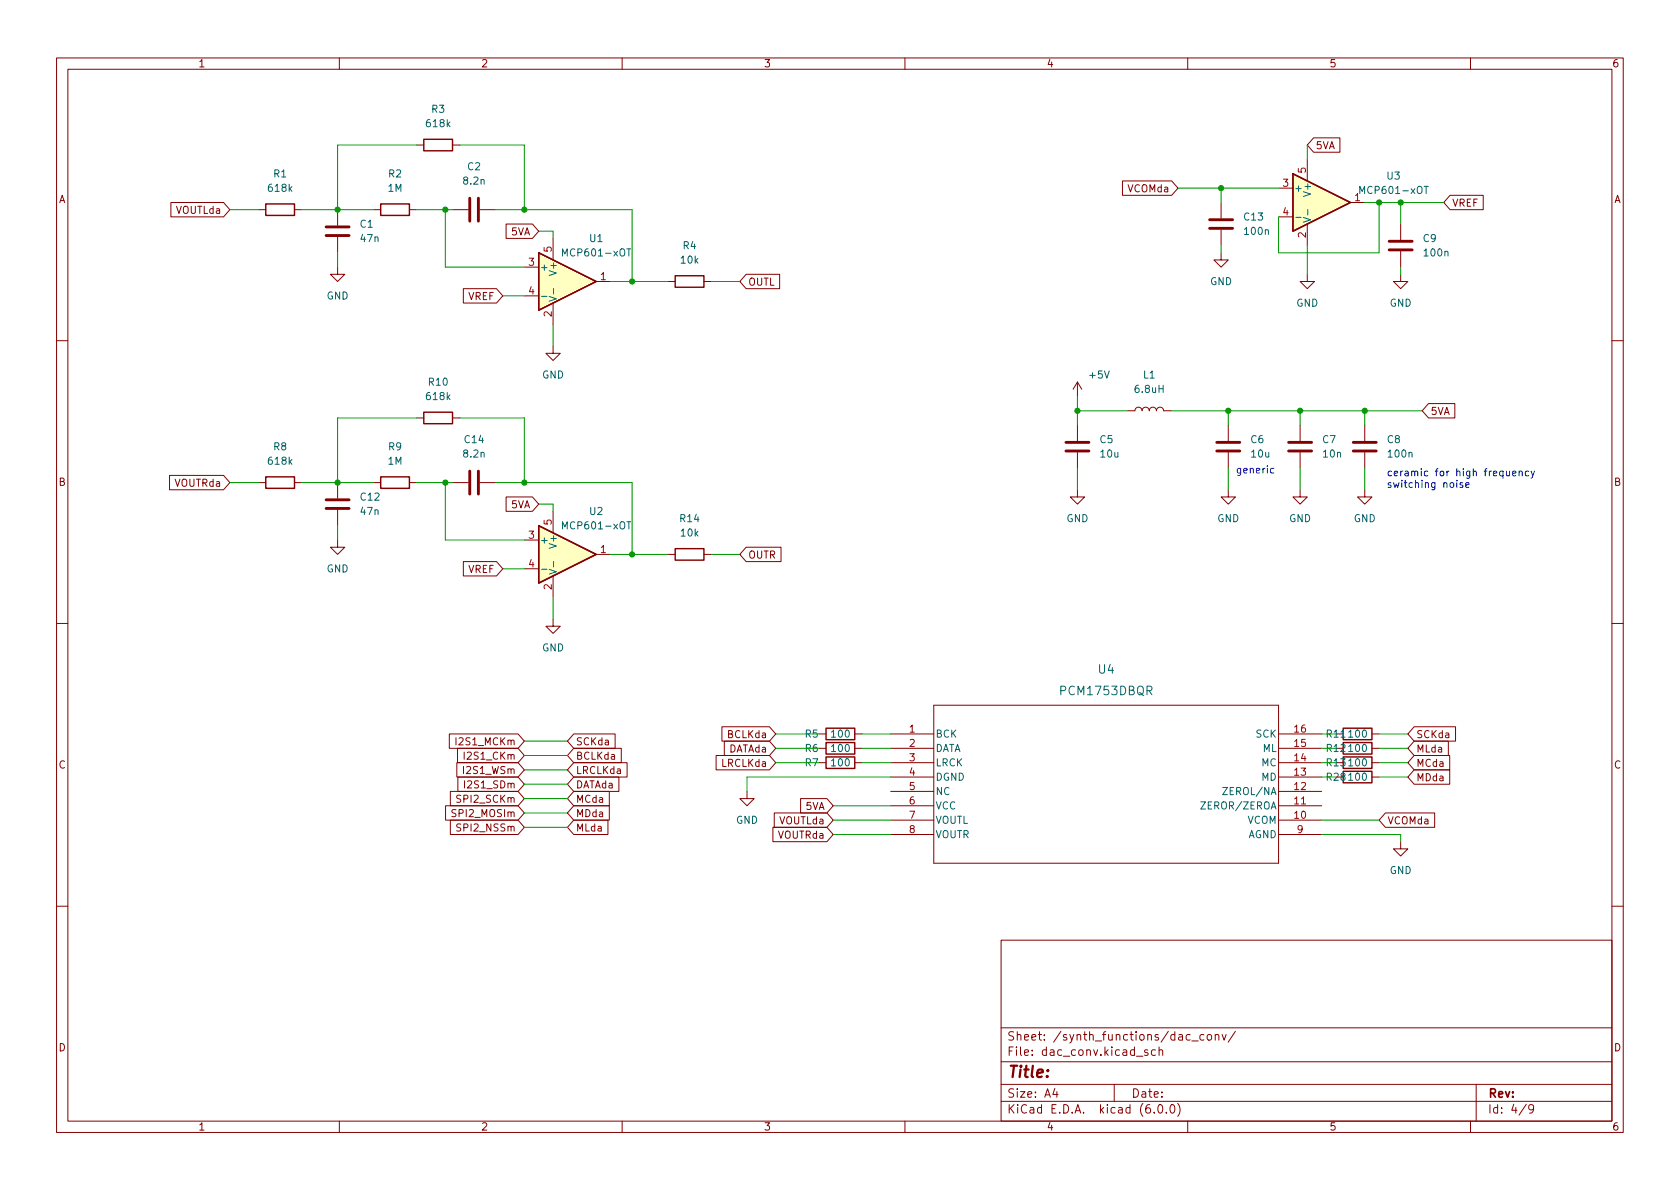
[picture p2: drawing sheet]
<svg xmlns="http://www.w3.org/2000/svg" width="297mm" height="210mm" viewBox="0 0 297 210" stroke-linecap="round" stroke-linejoin="round" font-family="sans-serif">
<g fill="none" stroke="#840000" stroke-width=".18">
<path d="M10 10.2h277v190.1h-277zM12 12.2h273v186.1h-273zM60 10.2v2M110 10.2v2M160 10.2v2M210 10.2v2M260 10.2v2M30.2 35.8h9.3l1.1 1.3-1.1 1.2h-9.3zM45.7 37.1h1.3M52.1 37.1h1.2M59.7 37.1v2.8M66 37.1h1.3"/>
<path d="M72.4 37.1h1.3M73.7 25.6h1.2M80 25.6h1.3M80 37.1h2.8M84.8 37.1h2.8M89.5 39.6h4.6l1.1 1.3-1.1 1.3h-4.6zM198.5 32h8.7l1.1 1.3-1.1 1.2h-8.7zM215.9 35.8v2.8M226.1 33.3h2.5M226.1 38.3h2.5M231.1 28.2v3.8M231.1 39.6v3.8"/>
<path d="M232.3 24.4h4.6v2.5h-4.6l-1.2-1.3zM238.8 35.8h2.5M247.6 39.6v2.8M256.4 34.5h5.8v2.6h-5.8l-1.1-1.3zM59.7 47.2v1.3h1.3l-1.3 1.3-1.3-1.3h1.3M59.7 41.9v2.8M81.9 51h5.9l1.1 1.3-1.1 1.3h-5.9zM92.7 47.2h2.5M92.7 52.3h2.5M97.8 42.2v3.8M97.8 53.6v3.8M105.4 49.8h2.5"/>
<path d="M118.1 49.8h1.3M124.5 49.8h1.2M131.9 48.5h5.9v2.5h-5.9l-1.1-1.2zM215.9 44.7v1.3h1.3l-1.3 1.2-1.3-1.2h1.3M215.9 40.6v2.8M231.1 48.5v1.3h1.3l-1.3 1.2-1.2-1.2h1.2M247.6 48.5v1.3h1.3l-1.3 1.2-1.2-1.2h1.2M247.6 44.4v2.8M10 60.2h2M73.7 73.9h1.2M80 73.9h1.3M97.8 61.2v1.3h1.3l-1.3 1.2-1.3-1.2h1.3"/>
<path d="M190.5 67.6v2.5M190.5 75.2v2.8M190.5 67.6l-.8 1.2M190.5 67.6l.8 1.2M199.4 72.6h1.3a.64 .64 0 0 1 .6-.6 .64 .64 0 0 1 .6 .6 .64 .64 0 0 1 .7-.6 .64 .64 0 0 1 .6 .6 .64 .64 0 0 1 .6-.6 .64 .64 0 0 1 .7 .6 .64 .64 0 0 1 .6-.6 .64 .64 0 0 1 .6 .6h1.3M217.2 75.2v2.8M229.9 75.2v2.8M241.3 75.2v2.8M252.6 71.4h4.6v2.5h-4.6l-1.1-1.3zM285 60.2h2M30 84.1h9.5l1.1 1.2-1.1 1.3h-9.5zM45.7 85.3h1.3"/>
<path d="M52.1 85.3h1.2M59.7 95.5v1.3h1.3l-1.3 1.2-1.3-1.2h1.3M59.7 85.3v2.8M59.7 90.2v2.8M66 85.3h1.3M72.4 85.3h1.3M80 85.3h2.8M81.9 99.3h5.9l1.1 1.3-1.1 1.2h-5.9zM84.8 85.3h2.8M89.5 87.9h4.6l1.1 1.2-1.1 1.3h-4.6zM92.7 95.5h2.5M97.8 90.4v3.8"/>
<path d="M105.4 98h2.5M118.1 98h1.3M124.5 98h1.2M131.9 96.8h6.2v2.5h-6.2l-1.1-1.3zM190.5 86.6v1.3h1.3l-1.3 1.2-1.3-1.2h1.3M190.5 80v2.8M217.2 86.6v1.3h1.2l-1.2 1.2-1.3-1.2h1.3M217.2 80v2.8M229.9 86.6v1.3h1.2l-1.2 1.2-1.3-1.2h1.3M229.9 80v2.8M241.3 86.6v1.3h1.3l-1.3 1.2-1.3-1.2h1.3M241.3 80v2.8"/>
<path d="M10 110.2h2M92.7 100.6h2.5M97.8 109.5v1.2h1.3l-1.3 1.3-1.3-1.3h1.3M97.8 101.8v3.9M285 110.2h2M79.4 129.8h12.2l1.1 1.3-1.1 1.2h-12.2zM79.6 139.9h12l1.1 1.3-1.1 1.3h-12zM80.8 134.9h10.8l1.1 1.2-1.1 1.3h-10.8zM80.9 132.3h10.7l1.1 1.3-1.1 1.3h-10.7zM81 137.4h10.6l1.1 1.3-1.1 1.2h-10.6zM82.1 133v1.3M82.1 138.1v1.2"/>
<path d="M101.4 129.8h7.4v2.5h-7.4l-1.1-1.2zM101.4 132.3h8.4v2.6h-8.4l-1.1-1.3zM101.4 134.9h9.5v2.5h-9.5l-1.1-1.3zM101.4 139.9h6.3v2.6h-6.3l-1.1-1.3zM101.4 137.4h8v2.5h-8l-1.1-1.2zM126.6 133.6h9.4l1.2 1.3-1.2 1.2h-9.4zM127.6 128.5h8.4l1.2 1.3-1.2 1.3h-8.4zM128.1 131.1h7.9l1.2 1.2-1.2 1.3h-7.9zM132.1 139.9v1.3h1.2l-1.2 1.3-1.3-1.3h1.3M144.8 134.9h1.2M144.8 132.3h1.2M144.8 129.8h1.2"/>
<path d="M151.1 134.9h1.3M151.1 132.3h1.3M151.1 129.8h1.3M157.5 134.9h7.6M157.5 132.3h7.6M157.5 129.8h7.6M157.5 139.9h7.6M157.5 137.4h7.6M165.1 124.7h61v27.9h-61zM226.1 134.9h7.6M226.1 132.3h7.6M226.1 129.8h7.6"/>
<path d="M226.1 139.9h7.6M226.1 137.4h7.6M242.6 134.9h1.2M242.6 132.3h1.2M242.6 129.8h1.2M242.6 137.4h1.2M250 128.5h7.4v2.6h-7.4l-1.1-1.3zM250 131.1h6.1v2.5h-6.1l-1.1-1.3zM250 133.6h6.3v2.5h-6.3l-1.1-1.2zM250 136.1h6.3v2.6h-6.3l-1.1-1.3zM78.8 142.5h12.8l1.1 1.3-1.1 1.2h-12.8zM79.6 145h12l1.1 1.3-1.1 1.3h-12z"/>
<path d="M101.4 142.5h6.3v2.5h-6.3l-1.1-1.2zM101.4 145h6.1v2.6h-6.1l-1.1-1.3zM136.7 146.3h9.5l1.1 1.3-1.1 1.2h-9.5zM136.9 143.8h9.3l1.1 1.2-1.1 1.3h-9.3zM141.6 141.2h4.6l1.1 1.3-1.1 1.3h-4.6zM157.5 145h7.6M157.5 142.5h7.6M157.5 147.6h7.6M226.1 145h7.6M226.1 142.5h7.6M226.1 147.6h7.6M245 143.8h8.7v2.5h-8.7l-1.2-1.3z"/>
<path d="M247.6 148.8v1.3h1.3l-1.3 1.3-1.2-1.3h1.2M10 160.2h2M177 166.3h108v32h-108zM285 160.2h2M60 198.3v2M110 198.3v2M160 198.3v2M177 194.8h108M177 191.8h108M177 187.8h108M177 181.8h108M186.5 192.5l-.4 1h1"/>
<path d="M186.9 193v1M197 191.8v3M200.9 186.8h1.2M202.9 185.7l-.3-.1-.2 .2v.3l.5 .1v.4h-.5M204.1 196.7v.1M204.3 185.7l-.4-.1-.3 .3v.4l.1 .3h.6M204.9 195.4l.2-.1a.81 .81 0 0 1 .6 .7 .81 .81 0 0 1-.3 .8h-.2a.81 .81 0 0 1-.6-.6 .81 .81 0 0 1 .3-.8zM204.9 185.8l.2-.2 .4 .1 .1 .9M204.9 185.1v1.5M206.2 196.7v.1M207.1 195.4l.1-.1a.81 .81 0 0 1 .6 .7 .81 .81 0 0 1-.3 .8h-.1a.81 .81 0 0 1-.6-.6 .81 .81 0 0 1 .3-.8zM208.2 195.1a1.72 1.72 0 0 1 0 2.3"/>
<path d="M210 198.3v2M210.7 184.1h1.2M212.9 183l-.5-.1-.3 .3v.4l.2 .3h.6M213.5 183.1l.2-.2 .4 .2 .1 .5-.1 .3h-.4l-.2-.1zM214.9 183.1l.2-.2 .3 .1 .1 .9M214.9 182.9v1M216.1 182.9l.3 1 .4-1M218.4 182.4l-1.3 1.9M260 198.3v2M261 191.8v6.5M269.9 195.3l-1.3 1.9M271.2 196l-.3 .3h-.3l-.3-.3 .1-.6 .5-.1 .2 .2a.99 .99 0 0 1-.4 1.3h-.3"/>
</g>
<g fill="#ffffc2" stroke="#ffffc2" stroke-width=".18">
<path d="M95.2 93l10.2 5-10.2 5.1z"/>
<path d="M228.6 30.7l10.2 5.1-10.2 5.1z"/>
<path d="M95.2 44.7l10.2 5.1-10.2 5.1z"/>
</g>
<g fill="none" stroke="#840000" stroke-width=".25">
<path d="M47 36.1h5.1v2h-5.1zM67.3 36.1h5.1v2h-5.1zM74.9 24.6h5.1v2.1h-5.1zM228.6 30.7l10.2 5.1-10.2 5.1zM95.2 44.7l10.2 5.1-10.2 5.1zM119.4 48.8h5.1v2h-5.1zM74.9 72.9h5.1v2h-5.1zM47 84.3h5.1v2.1h-5.1zM67.3 84.3h5.1v2.1h-5.1zM95.2 93l10.2 5-10.2 5.1zM119.4 97h5.1v2.1h-5.1zM146 133.9h5.1v2h-5.1z"/>
<path d="M146 131.3h5.1v2h-5.1zM146 128.8h5.1v2h-5.1zM237.5 131.3h5.1v2h-5.1zM237.5 128.8h5.1v2h-5.1zM237.5 133.9h5.1v2h-5.1zM237.5 136.4h5.1v2h-5.1z"/>
</g>
<g fill="none" stroke="#006464" stroke-width=".18">
<path d="M229.1 38.4h1M230.4 38.4l1.3 .5-1.3 .4M231.2 37.1v.9M240.4 34.2v-1.2l.4 .9 .5-.9v1.2M251.8 33h.7M95.8 52.4h.9M97.1 52.4l1.3 .4-1.3 .5M97.9 51v1M99.5 45.3v-1.3l.4 .9 .4-.9v1.3M110.8 44h.7M97.9 99.3v1M99.5 93.5v-1.2l.4 .9 .4-.9v1.2"/>
<path d="M110.8 92.3h.7M95.8 100.7h.9M97.1 100.7l1.3 .4-1.3 .4M216.2 139.3h.8l-.8 1.2h.8M212.3 141.8h.9l-.9 1.3h.9"/>
</g>
<g fill="none" stroke="#840000" stroke-width=".51">
<path d="M83.1 35v4.1M84.6 35v4.1M213.9 38.9h4M57.7 41.7h4M57.7 40.1h4M213.9 40.4h4M245.6 44.2h4.1M245.6 42.7h4.1M188.5 79.8h4M188.5 78.2h4M215.1 79.8h4.1M215.1 78.2h4.1"/>
<path d="M227.8 79.8h4.1M227.8 78.2h4.1M239.3 79.8h4M239.3 78.2h4M57.7 89.9h4M57.7 88.4h4M83.1 83.3v4.1M84.6 83.3v4.1"/>
</g>
<path d="M225.2 82.9l-.3-.1-.3 .3 .1 .5h.5M258.6 85.4h-.3l-.2 .1 .1 .2 .4 .1v.3h-.5M259.2 85.8l.6-.1-.1-.3h-.4l-.1 .1v.6h.5M266.4 83.3v.8l.3 .1 .2-.2M266.9 83.3v.9M267.4 83.7l.6-.1v-.2l-.4-.1-.2 .2 .1 .6h.5M268.6 83.4l.2-.1 .3 .1v.8M268.6 83.3v.9M270.3 83.4l-.4-.1-.2 .2 .1 .6h.5M270.7 83.3l.3 .9M271.3 83.3l-.4 1.2-.2 .1" fill="none" stroke="#0000c2" stroke-width=".18"/>
<g fill="none" stroke="#009600" stroke-width=".18">
<path d="M40.6 37.1h5.1M53.3 37.1h12.7M73.7 25.6h-14v11.5M73.7 37.1h6.3M78.7 37.1v10.1h14M81.3 25.6h11.4v11.5M87.6 37.1h24.2v12.7M208.3 33.3h17.8M215.9 33.3v2.5M231.1 25.6v2.6M241.3 35.8h14M243.8 35.8v8.9h-17.7v-6.4"/>
<path d="M247.6 35.8v3.8M59.7 44.7v2.5M88.9 52.3h3.8M95.2 40.9h2.6v1.3M97.8 57.4v3.8M107.9 49.8h10.2M125.7 49.8h5.1M215.9 43.4v1.3M231.1 43.4v5.1M247.6 47.2v1.3M73.7 73.9h-14v11.4M81.3 73.9h11.4v11.4"/>
<path d="M190.5 72.6h8.9M190.5 70.1v5.1M207 72.6h44.5M217.2 72.6v2.6M229.9 72.6v2.6M241.3 72.6v2.6M40.6 85.3h5.1M53.3 85.3h12.7M59.7 93v2.5M73.7 85.3h6.3M78.7 85.3v10.2h14M87.6 85.3h24.2v12.7"/>
<path d="M95.2 89.1h2.6v1.3M107.9 98h10.2M125.7 98h5.1M190.5 82.8v3.8M217.2 82.8v3.8M229.9 82.8v3.8M241.3 82.8v3.8M88.9 100.6h3.8M97.8 105.7v3.8M92.7 138.7h7.6M92.7 131.1h7.6M92.7 133.6h7.6"/>
<path d="M92.7 136.1h7.6M137.2 134.9h7.6M137.2 129.8h7.6M137.2 132.3h7.6M152.4 134.9h5.1M152.4 129.8h5.1M152.4 132.3h5.1M157.5 137.4h-25.4v2.5M233.7 134.9h2.5M233.7 129.8h2.5M233.7 132.3h2.5M233.7 137.4h2.5"/>
<path d="M243.8 134.9h5.1M243.8 129.8h5.1M243.8 132.3h5.1M243.8 137.4h5.1M92.7 143.8h7.6M92.7 141.2h7.6M92.7 146.3h7.6M147.3 145h10.2M147.3 142.5h10.2M147.3 147.6h10.2M233.7 147.6h13.9v1.2M233.7 145h10.1"/>
</g>
<g fill="#009600" stroke="#009600" stroke-width=".18">
<circle cx="78.7" cy="85.3" r=".46"/>
<circle cx="59.7" cy="85.3" r=".46"/>
<circle cx="92.7" cy="85.3" r=".46"/>
<circle cx="190.5" cy="72.6" r=".46"/>
<circle cx="111.8" cy="49.8" r=".46"/>
<circle cx="229.9" cy="72.6" r=".46"/>
<circle cx="215.9" cy="33.3" r=".46"/>
<circle cx="217.2" cy="72.6" r=".46"/>
<circle cx="247.6" cy="35.8" r=".46"/>
<circle cx="243.8" cy="35.8" r=".46"/>
<circle cx="111.8" cy="98" r=".46"/>
<circle cx="78.7" cy="37.1" r=".46"/>
<circle cx="92.7" cy="37.1" r=".46"/>
<circle cx="59.7" cy="37.1" r=".46"/>
<circle cx="241.3" cy="72.6" r=".46"/>
</g>
<text font-size="2.8" fill="#840000" x="178" y="190.6">Title:</text>
<g font-size="2.1" fill="#006464">
<text x="194.2" y="119.1">U4</text>
<text x="187.7" y="122.9">PCM1753DBQR</text>
</g>
<g font-size="2.1" fill="#840000">
<text x="178" y="184">Sheet: /synth_functions/dac_conv/</text>
<text x="178" y="186.7">File: dac_conv.kicad_sch</text>
<text x="178" y="196.9">KiCad E.D.A. kicad (6.0.0)</text>
<text x="178" y="194.1">Size: A4</text>
<text x="200" y="194.1">Date:</text>
<text x="263" y="194.1">Rev:</text>
<text x="263" y="196.9">Id: 4/9</text>
</g>
<g font-size="1.8" fill="#840000">
<text x="35" y="11.9">1</text>
<text x="85" y="11.9">2</text>
<text x="135" y="11.9">3</text>
<text x="185" y="11.9">4</text>
<text x="235" y="11.9">5</text>
<text x="285" y="11.9">6</text>
<text x="232.6" y="26.4">5VA</text>
<text x="10.3" y="35.9">A</text>
<text x="199.5" y="34">VCOMda</text>
<text x="285.3" y="35.9">A</text>
<text x="31.2" y="37.8">VOUTLda</text>
<text x="90.4" y="41.6">5VA</text>
<text x="256.7" y="36.5">VREF</text>
<text x="82.8" y="53">VREF</text>
<text x="132.2" y="50.5">OUTL</text>
<text x="252.9" y="73.4">5VA</text>
<text x="10.3" y="85.9">B</text>
<text x="31" y="86.1">VOUTRda</text>
<text x="90.4" y="89.9">5VA</text>
<text x="285.3" y="85.9">B</text>
<text x="82.8" y="101.3">VREF</text>
<text x="132.2" y="98.8">OUTR</text>
<text x="81.1" y="131.8">I2S1_MCKm</text>
<text x="101.8" y="131.8">SCKda</text>
<text x="128.8" y="130.5">BCLKda</text>
<text x="250.3" y="130.5">SCKda</text>
<text x="10.3" y="135.9">C</text>
<text x="82.2" y="136.9">I2S1_WSm</text>
<text x="82.5" y="134.3">I2S1_CKm</text>
<text x="101.8" y="134.3">BCLKda</text>
<text x="101.8" y="136.9">LRCLKda</text>
<text x="127.7" y="135.6">LRCLKda</text>
<text x="128.8" y="133.1">DATAda</text>
<text x="250.3" y="133.1">MLda</text>
<text x="250.3" y="135.6">MCda</text>
<text x="285.3" y="135.9">C</text>
<text x="81.2" y="141.9">SPI2_SCKm</text>
<text x="82.6" y="139.4">I2S1_SDm</text>
<text x="101.8" y="141.9">MCda</text>
<text x="101.8" y="139.4">DATAda</text>
<text x="142.5" y="143.2">5VA</text>
<text x="250.3" y="138.1">MDda</text>
<text x="80.4" y="144.5">SPI2_MOSIm</text>
<text x="81.3" y="147">SPI2_NSSm</text>
<text x="101.8" y="144.5">MDda</text>
<text x="101.8" y="147">MLda</text>
<text x="137.6" y="148.3">VOUTRda</text>
<text x="137.8" y="145.8">VOUTLda</text>
<text x="245.3" y="145.8">VCOMda</text>
<text x="10.3" y="185.9">D</text>
<text x="285.3" y="185.9">D</text>
<text x="35" y="199.9">1</text>
<text x="85" y="199.9">2</text>
<text x="135" y="199.9">3</text>
<text x="185" y="199.9">4</text>
<text x="235" y="199.9">5</text>
<text x="285" y="199.9">6</text>
</g>
<g font-size="1.8" fill="#006464">
<text x="75.5" y="22.5">618k</text>
<text x="76.3" y="19.9">R3</text>
<text x="47.6" y="33.9">618k</text>
<text x="48.4" y="31.4">R1</text>
<text x="68.6" y="33.9">1M</text>
<text x="68.7" y="31.4">R2</text>
<text x="82.1" y="32.6">8.2n</text>
<text x="82.7" y="30.1">C2</text>
<text x="228.7" y="33.9">+</text>
<text x="231.8" y="34.3" transform="rotate(-90 231.8 34.3)">V+</text>
<text x="240.9" y="34.3">MCP601-xOT</text>
<text x="245.2" y="31.7">U3</text>
<text x="63.7" y="40.3">C1</text>
<text x="220" y="39">C13</text>
<text x="220.2" y="41.5">100n</text>
<text x="63.8" y="42.8">47n</text>
<text x="95.4" y="47.9">+</text>
<text x="100" y="45.3">MCP601-xOT</text>
<text x="104.3" y="42.8">U1</text>
<text x="120.4" y="46.6">10k</text>
<text x="120.8" y="44.1">R4</text>
<text x="251.6" y="42.8">C9</text>
<text x="251.9" y="45.3">100n</text>
<text x="57.7" y="53">GND</text>
<text x="98.4" y="48.3" transform="rotate(-90 98.4 48.3)">V+</text>
<text x="213.9" y="50.4">GND</text>
<text x="229.2" y="54.2">GND</text>
<text x="245.7" y="54.2">GND</text>
<text x="75.5" y="70.7">618k</text>
<text x="75.8" y="68.2">R10</text>
<text x="95.8" y="66.9">GND</text>
<text x="192.7" y="66.9">+5V</text>
<text x="200.8" y="69.5">6.8uH</text>
<text x="202.2" y="66.9">L1</text>
<text x="47.6" y="82.2">618k</text>
<text x="48.4" y="79.6">R8</text>
<text x="68.6" y="82.2">1M</text>
<text x="68.7" y="79.6">R9</text>
<text x="82.1" y="80.9">8.2n</text>
<text x="82.2" y="78.4">C14</text>
<text x="194.5" y="78.4">C5</text>
<text x="194.6" y="80.9">10u</text>
<text x="221.2" y="78.4">C6</text>
<text x="221.3" y="80.9">10u</text>
<text x="233.9" y="78.4">C7</text>
<text x="234" y="80.9">10n</text>
<text x="245.3" y="78.4">C8</text>
<text x="245.6" y="80.9">100n</text>
<text x="63.8" y="88.5">C12</text>
<text x="63.8" y="91.1">47n</text>
<text x="100" y="93.6">MCP601-xOT</text>
<text x="104.3" y="91.1">U2</text>
<text x="120.3" y="92.3">R14</text>
<text x="120.4" y="94.9">10k</text>
<text x="188.5" y="92.3">GND</text>
<text x="215.2" y="92.3">GND</text>
<text x="227.9" y="92.3">GND</text>
<text x="239.3" y="92.3">GND</text>
<text x="57.7" y="101.2">GND</text>
<text x="95.4" y="96.1">+</text>
<text x="98.4" y="96.6" transform="rotate(-90 98.4 96.6)">V+</text>
<text x="95.8" y="115.2">GND</text>
<text x="142.4" y="130.4">R5</text>
<text x="147.1" y="130.4">100</text>
<text x="165.4" y="130.4">BCK</text>
<text x="222.1" y="130.4">SCK</text>
<text x="234.6" y="130.4">R11</text>
<text x="238.6" y="130.4">100</text>
<text x="142.4" y="135.5">R7</text>
<text x="142.4" y="133">R6</text>
<text x="147.1" y="135.5">100</text>
<text x="147.1" y="133">100</text>
<text x="165.4" y="133">DATA</text>
<text x="165.4" y="135.5">LRCK</text>
<text x="223.1" y="135.5">MC</text>
<text x="223.3" y="133">ML</text>
<text x="234.6" y="133">R12</text>
<text x="234.6" y="135.5">R13</text>
<text x="238.6" y="133">100</text>
<text x="238.6" y="135.5">100</text>
<text x="165.4" y="138">DGND</text>
<text x="165.4" y="140.6">NC</text>
<text x="165.4" y="143.1">VCC</text>
<text x="212.9" y="143.1">ZEROR/ZEROA</text>
<text x="216.8" y="140.6">ZEROL/NA</text>
<text x="223.1" y="138">MD</text>
<text x="234.6" y="138">R28</text>
<text x="238.6" y="138">100</text>
<text x="130.1" y="145.7">GND</text>
<text x="165.4" y="145.7">VOUTL</text>
<text x="165.4" y="148.2">VOUTR</text>
<text x="220.5" y="145.7">VCOM</text>
<text x="220.6" y="148.2">AGND</text>
<text x="245.7" y="154.6">GND</text>
</g>
<g font-size="1.8" fill="#a90000">
<text x="226.8" y="33">3</text>
<text x="230.9" y="30.6" transform="rotate(-90 230.9 30.6)">5</text>
<text x="239.5" y="35.6">1</text>
<text x="226.8" y="38.1">4</text>
<text x="93.5" y="47">3</text>
<text x="97.5" y="44.6" transform="rotate(-90 97.5 44.6)">5</text>
<text x="230.9" y="42" transform="rotate(-90 230.9 42)">2</text>
<text x="93.5" y="52.1">4</text>
<text x="106.2" y="49.5">1</text>
<text x="97.5" y="56" transform="rotate(-90 97.5 56)">2</text>
<text x="93.5" y="95.2">3</text>
<text x="97.5" y="92.8" transform="rotate(-90 97.5 92.8)">5</text>
<text x="93.5" y="100.3">4</text>
<text x="106.2" y="97.8">1</text>
<text x="97.5" y="104.2" transform="rotate(-90 97.5 104.2)">2</text>
<text x="160.8" y="129.5">1</text>
<text x="228.9" y="129.5">16</text>
<text x="160.8" y="132.1">2</text>
<text x="160.8" y="134.6">3</text>
<text x="160.8" y="137.2">4</text>
<text x="228.9" y="137.2">13</text>
<text x="228.9" y="134.6">14</text>
<text x="228.9" y="132.1">15</text>
<text x="160.8" y="139.7">5</text>
<text x="160.8" y="142.2">6</text>
<text x="228.9" y="142.2">11</text>
<text x="228.9" y="139.7">12</text>
<text x="160.8" y="144.8">7</text>
<text x="160.8" y="147.3">8</text>
<text x="228.9" y="144.8">10</text>
<text x="229.4" y="147.3">9</text>
</g>
<g font-size="1.8" fill="#0000c2">
<text x="218.4" y="83.7">generic</text>
<text x="245.1" y="84.2">ceramic for high frequency</text>
<text x="245.1" y="86.3">switching noise</text>
</g>
</svg>
